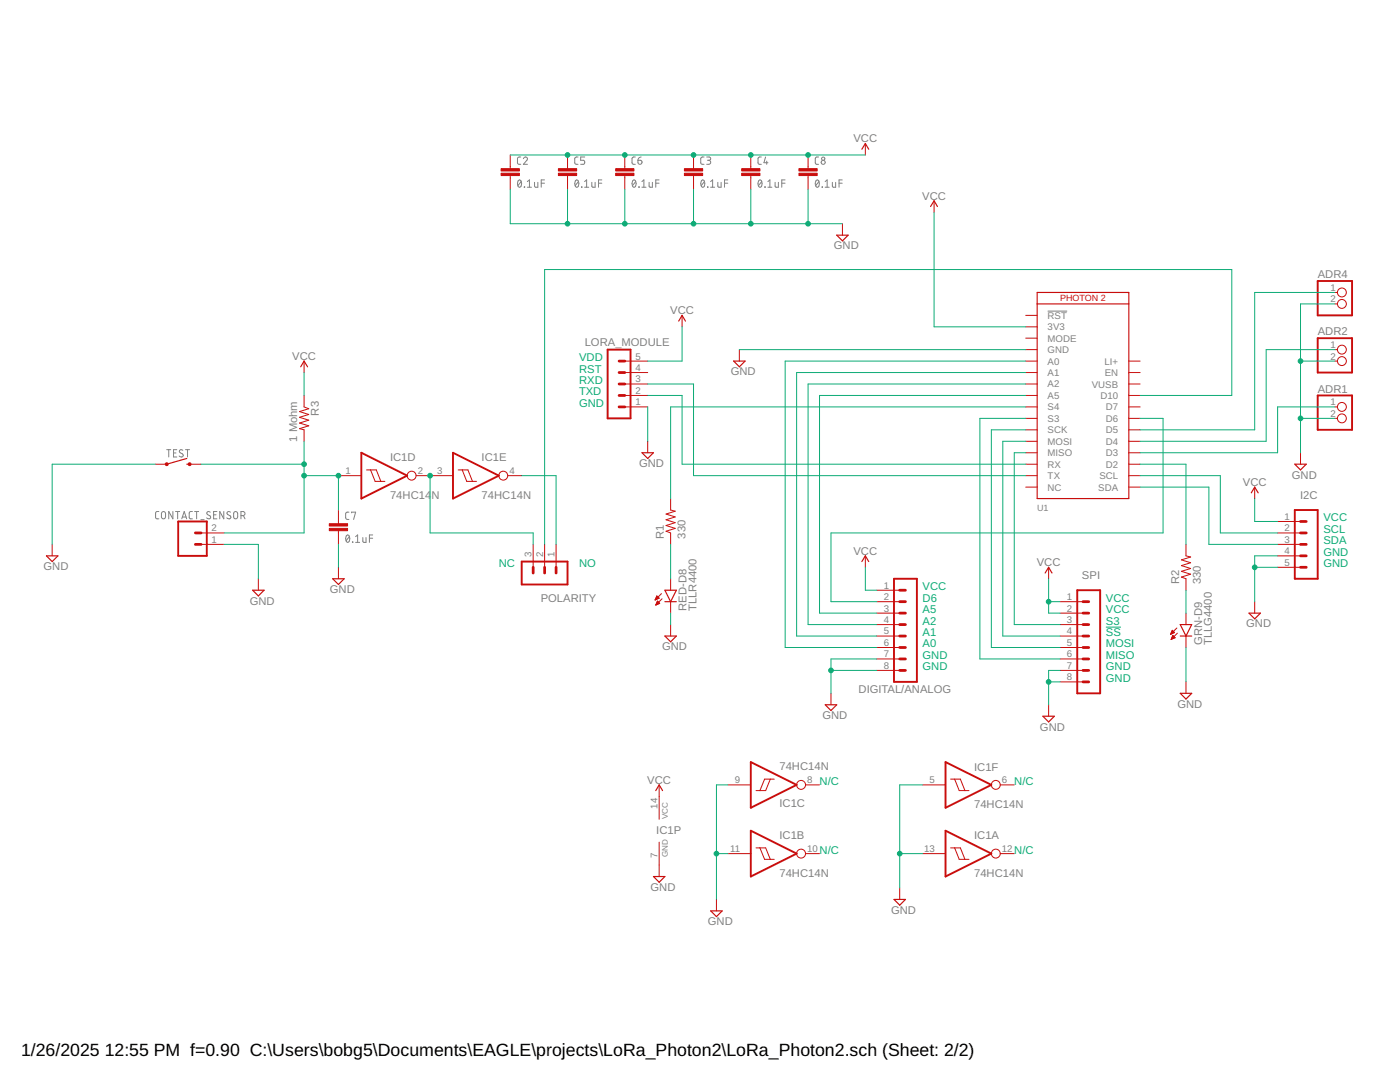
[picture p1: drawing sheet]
<svg xmlns="http://www.w3.org/2000/svg" width="279mm" height="216mm" viewBox="0 0 279 216" stroke-linecap="round" stroke-linejoin="round" font-family="sans-serif">
<g fill="none" stroke="#808080" stroke-width=".2">
<path d="M103.5 36l.2-.1a.84 .84 0 0 1 0 1.5 .92 .92 0 0 1-.2-1.4zM103.9 31.3l-.4 .1-.2 .3v.9l.2 .2h.4M104 36.2l-.6 .8M104.5 31.7a.39 .39 0 0 1 .5-.3 .39 .39 0 0 1 .1 .6l-.6 .8h.8M104.6 37.3l.1 .1zM105.2 37.4h.9M105.2 36.2l.5-.3v1.5M106.7 36.4v.7l.1 .3h.5v-1M108 36.6h.7M108.7 35.9h-.7v1.5M114.9 36l.2-.1a.84 .84 0 0 1 0 1.5 .92 .92 0 0 1-.2-1.4zM115.4 31.3l-.5 .1-.2 .3v.9l.2 .2h.5"/>
<path d="M115.4 36.2l-.6 .8M116.1 37.3v.1zM116.7 37.4h.8M116.7 36.2l.4-.3v1.5M116.7 31.3h-.8v.7h.5a.41 .41 0 0 1 .3 .4 .41 .41 0 0 1-.3 .4h-.5M118.1 36.4v.7l.2 .3h.5v-1M119.4 36.6h.7M120.1 35.9h-.7v1.5M126.3 36l.2-.1a.84 .84 0 0 1 0 1.5 .92 .92 0 0 1-.2-1.4zM126.8 31.3l-.5 .1-.2 .3 .1 .9 .1 .2h.5M126.9 36.2l-.7 .8M127.3 32h.5a.41 .41 0 0 1 .3 .4 .41 .41 0 0 1-.4 .4 .41 .41 0 0 1-.4-.4z"/>
<path d="M127.5 37.3l.1 .1zM128 31.3l-.4 .2-.3 .5M128.1 37.4h.8M128.1 36.2l.4-.3v1.5M129.5 36.4v.7l.2 .3h.5v-1M130.9 36.6h.6M131.5 35.9h-.6v1.5M140 36l.3-.1a.86 .86 0 0 1 0 1.5 .92 .92 0 0 1-.3-1.4zM140.5 31.3l-.4 .1-.3 .3 .1 .9 .2 .2h.4M140.6 36.2l-.7 .8M141 31.3h.5l.3 .3-.2 .4h-.4M141.2 37.3l.1 .1z"/>
<path d="M141.4 32a.4 .4 0 0 1 .4 .4 .4 .4 0 0 1-.4 .4h-.4M141.8 37.4h.8M141.8 36.2l.4-.3v1.5M143.3 36.4v.7l.1 .3h.5v-1M144.6 36.6h.6M145.2 35.9h-.6v1.5M151.5 36l.2-.1a.86 .86 0 0 1 0 1.5 .88 .88 0 0 1-.2-1.4zM151.9 31.3l-.4 .1-.2 .3v.9l.2 .2h.4M152 36.2l-.6 .8M152.6 37.3l.1 .1zM152.8 31.3l-.3 1.2h.8M153 32.2v.6"/>
<path d="M153.2 37.4h.9M153.2 36.2l.4-.3v1.5M154.7 36.4v.7l.1 .3h.5v-1M156 36.6h.7M156.7 35.9h-.7v1.5M162.9 36l.2-.1a.86 .86 0 0 1 0 1.5 .88 .88 0 0 1-.2-1.4zM163.4 31.3l-.5 .1-.2 .3v.9l.2 .2h.5M163.4 36.2l-.6 .8M164.1 37.3v.1zM164.7 37.4h.8M164.7 36.2l.4-.3v1.5M166.1 36.4v.7l.2 .3h.5v-1"/>
<path d="M167.4 36.6h.7M168.1 35.9h-.7v1.5M209.1 62.1h3.9M33.3 89.7h.8M33.7 89.7v1.5M34.6 90.4h.5M35.3 89.7h-.7v1.5h.7M36.5 89.9l-.2-.1a.34 .34 0 0 0-.5 .1 .34 .34 0 0 0 .2 .4l.4 .3a.37 .37 0 0 1 .1 .5 .37 .37 0 0 1-.6 0l-.1-.1M37 89.7h.8M37.4 89.7v1.5M31.7 102.1h-.5l-.1 .3v.9l.1 .2h.5M32.3 102.2l.3-.1 .3 .1 .1 .9a.41 .41 0 0 1-.4 .4 .41 .41 0 0 1-.4-.4z"/>
<path d="M34.5 102.1v1.4l-.8-1.4v1.4M35 102.1h.9M35.5 102.1v1.4M36.3 103.5l.5-1.4 .5 1.4M36.4 103.2h.7M38.4 102.1h-.4l-.2 .3v.9l.2 .2h.4M38.8 102.1h.8M39.2 102.1v1.4M40.1 103.7h.6M42 102.2l-.2-.1a.34 .34 0 0 0-.5 .1 .34 .34 0 0 0 .1 .5l.5 .2a.34 .34 0 0 1 .1 .5 .34 .34 0 0 1-.5 .1l-.3-.2M42.6 102.7h.5M43.3 102.1h-.7v1.4h.7"/>
<path d="M44.7 102.1v1.4l-.8-1.4v1.4M46 102.2l-.2-.1a.34 .34 0 0 0-.4 .1 .34 .34 0 0 0 .1 .5l.4 .2a.37 .37 0 0 1 .1 .6 .37 .37 0 0 1-.6-.1l-.1-.1M46.7 102.2l.3-.1 .3 .1 .1 .9a.4 .4 0 0 1-.4 .4 .4 .4 0 0 1-.4-.4zM48.1 102.9h.4a.41 .41 0 0 0 .4-.4 .41 .41 0 0 0-.4-.4h-.4v1.4M48.6 102.9l.3 .6M69.2 106.8l.2-.1a.88 .88 0 0 1 0 1.5 .93 .93 0 0 1-.2-1.4zM69.6 102.2h-.4l-.2 .3v.9l.2 .2 .4 .1M69.7 107.1l-.6 .8M70.2 102.3v-.1h.8l-.4 1.5M70.3 108.1l.1 .1zM71 108.2h.8M71 107.1l.4-.4v1.5"/>
<path d="M72.4 107.3v.8l.2 .1h.4v-.9M73.7 107.4h.7M74.4 106.7h-.7v1.5"/>
<circle cx="164.3" cy="31.7" r=".33"/>
<circle cx="164.3" cy="32.4" r=".41"/>
</g>
<g fill="none" stroke="#c90d0c" stroke-width=".23">
<path d="M172 29.8l.7-1.2 .7 1.2M167 46.9h2.3l-1.2 1.2zM185.7 41.2l.7-1.1 .7 1.1M207 58.4h18.3v41.1h-18.3zM60 73.2l.7-1.1 .7 1.1M135.4 64.1l.7-1.2 .7 1.2M146.4 72.1h2.3l-1.1 1.1zM207 60.6h18.3M37.3 92.6h.5M37.3 91.5l-4 1.1M128.1 90.3h2.3l-1.1 1.2zM249.7 98.3l.7-1.1 .7 1.1"/>
<path d="M258.4 92.6h2.3l-1.2 1.2zM9.3 110.9h2.3l-1.2 1.2zM50.4 117.8h2.3l-1.1 1.1zM66.4 115.5h2.3l-1.2 1.1zM132.7 117.8h2.3l-1.2 2.3zM172 112.1l.7-1.2 .7 1.2M208.6 114.3l.7-1.1 .7 1.1M132.7 126.9h2.3l-1.2 1.2zM132.7 120.1h2.3M235.5 124.6h2.3l-1.1 2.3zM235.5 126.9h2.3M235.5 138.3h2.3l-1.1 1.2z"/>
<path d="M249.3 122.3h2.2l-1.1 1.2zM130.9 157.8l.7-1.2 .6 1.2M164.7 140.6h2.3l-1.2 1.2zM208.1 142.9h2.3l-1.1 1.2zM130.4 174.9h2.3l-1.1 1.1zM178.4 179.5h2.3l-1.1 1.1zM141.8 181.8h2.3l-1.1 1.1z"/>
</g>
<g fill="none" stroke="#c90d0c" stroke-width=".2">
<path d="M101.8 30.9v2.8M101.8 35v2.8M113.3 30.9v2.8M113.3 35v2.8M124.7 30.9v2.8M124.7 35v2.8M138.4 30.9v2.8M138.4 35v2.8M149.8 30.9v2.8M149.8 35v2.8M161.3 30.9v2.8M161.3 35v2.8"/>
<path d="M172.7 28.6v2.3M168.1 44.6v2.3M186.4 40.1v2.3M266.4 58.4h.5M60.7 78.9v2.3l.9 .4-1.8 .5 1.8 .6-1.8 .6 1.8 .5-1.8 .6 1.8 .6-1.8 .5 .9 .3v2.3M60.7 72.1v2.2M124.7 78.9h4.6M124.7 76.6h4.6M124.7 74.3h4.6M124.7 72.1h4.6M136.1 62.9v2.3M147.6 69.8v2.3"/>
<path d="M204.7 78.9h2.3M204.7 76.6h2.3M204.7 74.3h2.3M204.7 72.1h2.3M204.7 69.8h2.3M204.7 62.9h2.3M204.7 65.2h2.3M204.7 67.5h2.3M225.3 78.9h2.2M225.3 76.6h2.2M225.3 74.3h2.2M225.3 72.1h2.2"/>
<path d="M266.4 72.1h.5M266.4 69.8h.5M266.4 60.6h.5M31 92.6h2.3M37.8 92.6h2.3M67.5 94.9h4.6M73.2 93.8h1.9l.9 2.3M74 93.8l.9 2.3h1.9M83.1 94.9h7.3M91.4 93.8h2l.9 2.3M92.2 93.8l1 2.3h1.9M101.3 94.9h2.8"/>
<path d="M124.7 81.2h4.6M129.3 88.1v2.2M133.8 99.5v2.3l.9 .2-1.8 .6 1.8 .5-1.8 .6 1.8 .6-1.8 .6 1.8 .5-1.8 .6 .9 .3v2.3M204.7 94.9h2.3M204.7 92.6h2.3M204.7 81.2h2.3M204.7 83.5h2.3M204.7 85.8h2.3M204.7 88.1h2.3M204.7 90.3h2.3M204.7 97.2h2.3M225.3 94.9h2.2"/>
<path d="M225.3 92.6h2.2M225.3 81.2h2.2M225.3 83.5h2.2M225.3 85.8h2.2M225.3 88.1h2.2M225.3 90.3h2.2M225.3 97.2h2.2M250.4 97.2v2.3M259.5 90.3v2.3M266.4 81.2h.5M266.4 83.5h.5M10.4 108.6v2.3"/>
<path d="M40.1 108.6h4.6M40.1 106.3h4.6M51.6 115.5v2.3M67.5 101.8v2.7M67.5 105.9v2.7M67.5 113.2v2.3M106.4 108.6v4.6M108.7 108.6v4.6M111 108.6v4.6M130.7 119.7h.1M130.8 119.6h.2M130.9 119.5h.4"/>
<path d="M130.9 119.4h.6M130.9 119.3h.6M131 119.2h.4M131 119.1h.3M131.1 119h.1M131.1 118.9l.5 .5-.9 .3zM131.2 119.9l.5 .5-.8 .3zM132 118.4l-1.3 1.3M132.1 119.5l-1.2 1.2M133.8 115.5v2.3M172.7 110.9v2.3M175 117.8h4.6"/>
<path d="M209.3 113.2v2.3M236.7 108.6v2.3l.9 .2-1.8 .6 1.8 .6-1.8 .6 1.8 .5-1.8 .6 1.8 .6-1.8 .5 .9 .4v2.3M255 108.6h4.5M255 106.3h4.5M255 104.1h4.5M255 110.9h4.5M255 113.2h4.5M130.9 120.6h.2M131 120.5h.3M131 120.4h.6M131 120.3h.6M131.1 120.2h.4"/>
<path d="M131.1 120.1h.3M131.2 120h.1M133.8 120.1v2.2M133.8 124.6v2.3M165.8 138.3v2.3M175 120.1h4.6M175 122.3h4.6M175 124.6h4.6M175 126.9h4.6M175 129.2h4.6M175 131.5h4.6M175 133.8h4.6"/>
<path d="M211.6 120.1h4.5M211.6 122.3h4.5M211.6 124.6h4.5M211.6 126.9h4.5M211.6 129.2h4.5M211.6 131.5h4.5M211.6 133.8h4.5M211.6 136.1h4.5M233.6 126.6h.1M233.7 126.4h.2M233.7 126.3h.4M233.7 126.2h.7"/>
<path d="M233.8 127.5h.1M233.8 126.1h.5M233.8 127.4h.4M233.8 126h.4M233.8 127.3h.6M233.9 125.9h.2M233.9 127.2h.6M233.9 125.8h.1M233.9 127.1h.5M234 127h.3M234 126.9h.1M234.1 126.8l.4 .5-.8 .3z"/>
<path d="M234.4 126.2l-.4-.4-.4 .8M234.4 126.2l-.8 .4M234.9 125.3l-1.3 1.3M235 126.3l-1.3 1.3M236.7 122.3v2.3M236.7 126.9v2.3M236.7 136.1v2.2M250.4 120.1v2.2M131.6 156.6v6.9M145.3 156.6h4.5M153.7 155.5l-.9 2.3h-1.9M154.5 155.5h-1.9l-.9 2.3"/>
<path d="M160.8 156.6h2.8M184.1 156.6h4.6M189.7 155.5h2l.9 2.3M190.5 155.5l.9 2.3h2M199.6 156.6h2.8M209.3 140.6v2.3M131.6 168v6.9M143 179.5v2.3M145.3 170.3h4.5M150.9 169.2h1.9l.9 2.3M151.7 169.2l.9 2.3h1.9M160.8 170.3h2.8"/>
<path d="M179.6 177.2v2.3M184.1 170.3h4.6M189.7 169.2h2l.9 2.3M190.5 169.2l.9 2.3h2M199.6 170.3h2.8"/>
<circle cx="267.8" cy="58.4" r=".89"/>
<circle cx="267.8" cy="69.8" r=".89"/>
<circle cx="267.8" cy="60.6" r=".89"/>
<circle cx="267.8" cy="72.1" r=".89"/>
<circle cx="82.1" cy="94.9" r=".89"/>
<circle cx="100.4" cy="94.9" r=".89"/>
<circle cx="267.8" cy="81.2" r=".89"/>
<circle cx="267.8" cy="83.5" r=".89"/>
<circle cx="159.9" cy="156.6" r=".89"/>
<circle cx="198.7" cy="156.6" r=".89"/>
<circle cx="159.9" cy="170.3" r=".89"/>
<circle cx="198.7" cy="170.3" r=".89"/>
</g>
<g fill="none" stroke="#c90d0c" stroke-width=".38">
<path d="M263 56.1h6.8v6.8h-6.8zM121.3 69.8h4.5v13.7h-4.5zM263 67.5h6.8v6.8h-6.8zM263 78.9h6.8v6.9h-6.8zM72.1 90.3l9.2 4.6-9.2 4.6zM90.4 90.3l9.1 4.6-9.1 4.6zM35.6 104.1h5.7v6.8h-5.7zM104.1 112.1h9.2v4.5h-9.2zM178.4 115.5h4.6v20.6h-4.6zM215 117.8h4.6v20.5h-4.6zM258.4 101.8h4.6v13.7h-4.6zM149.8 152.1l9.2 4.5-9.2 4.6z"/>
<path d="M188.7 152.1l9.1 4.5-9.1 4.6zM149.8 165.8l9.2 4.5-9.2 4.6zM188.7 165.8l9.1 4.5-9.1 4.6z"/>
</g>
<g fill="none" stroke="#c90d0c" stroke-width=".55">
<path d="M123.5 76.6h1.2M123.5 78.9h1.2M123.5 72.1h1.2M123.5 74.3h1.2M123.5 81.2h1.2M39 106.3h1.1M39 108.6h1.1M106.4 113.2v1.1M108.7 113.2v1.1M111 113.2v1.1M179.6 117.8h1.1M259.5 106.3h1.2"/>
<path d="M259.5 108.6h1.2M259.5 104.1h1.2M259.5 113.2h1.2M259.5 110.9h1.2M179.6 122.3h1.1M179.6 120.1h1.1M179.6 126.9h1.1M179.6 124.6h1.1M179.6 133.8h1.1M179.6 131.5h1.1M179.6 129.2h1.1M216.1 122.3h1.2"/>
<path d="M216.1 120.1h1.2M216.1 126.9h1.2M216.1 124.6h1.2M216.1 133.8h1.2M216.1 131.5h1.2M216.1 129.2h1.2M216.1 136.1h1.2"/>
</g>
<g fill="#c90d0c" stroke="#c90d0c" stroke-width=".2">
<circle cx="33.3" cy="92.6" r=".3"/>
<circle cx="37.8" cy="92.6" r=".3"/>
</g>
<g fill="#c90d0c" stroke="#c90d0c" stroke-width=".2">
<path d="M100 34.6h3.7v.4h-3.7z"/>
<path d="M100 33.7h3.7v.4h-3.7z"/>
<path d="M136.6 34.6h3.6v.4h-3.6z"/>
<path d="M136.6 33.7h3.6v.4h-3.6z"/>
<path d="M148 34.6h3.7v.4h-3.7z"/>
<path d="M148 33.7h3.7v.4h-3.7z"/>
<path d="M111.4 34.6h3.7v.4h-3.7z"/>
<path d="M111.4 33.7h3.7v.4h-3.7z"/>
<path d="M122.9 34.6h3.6v.4h-3.6z"/>
<path d="M122.9 33.7h3.6v.4h-3.6z"/>
<path d="M65.7 105.4h3.7v.5h-3.7z"/>
<path d="M65.7 104.5h3.7v.5h-3.7z"/>
<path d="M159.4 34.6h3.7v.4h-3.7z"/>
<path d="M159.4 33.7h3.7v.4h-3.7z"/>
</g>
<g fill="none" stroke="#0dab76" stroke-width=".2">
<path d="M101.8 37.8v6.8h66.3M101.8 30.9h70.9M113.3 37.8v6.8M124.7 37.8v6.8M138.4 37.8v6.8M149.8 37.8v6.8M161.3 37.8v6.8M186.4 42.4v22.8h18.3M266.4 58.4h-16v27.4h-22.9M60.7 74.3v4.6M129.3 76.6h9.1v18.3h66.3M129.3 78.9h6.8v13.7h68.6"/>
<path d="M136.1 65.2v6.9h-6.8M147.6 69.8h57.1M204.7 76.6h-43.4v48h13.7M204.7 72.1h-48v57.1h18.3M204.7 78.9h-41.1v43.4h11.4M204.7 74.3h-45.7v52.6h16M227.5 78.9h18.3v-25.1h-137.1v54.8M259.5 72.1h6.9M266.4 69.8h-13.7v18.3h-25.2M266.4 60.6h-6.9v29.7M31 92.6h-20.6v16M40.1 92.6h20.6"/>
<path d="M60.7 94.9h6.8v6.9M60.7 88.1v18.2h-16M85.8 94.9v11.4h20.6v2.3M104.1 94.9h6.9v13.7M129.3 81.2v6.9M204.7 81.2h-70.9v18.3M204.7 83.5h-9.1v48h16M204.7 85.8h-6.9v43.4h13.8M204.7 88.1h-4.6v38.8h11.5M204.7 90.3h-2.3v34.3h9.2M227.5 92.6h9.2v16M227.5 97.2h13.8v11.4h13.7"/>
<path d="M227.5 83.5h4.6v22.8h-66.3v13.8h9.2M227.5 94.9h16v11.4h11.5M250.4 99.5v4.6h4.6M259.5 83.5h6.9M266.4 81.2h-11.4v9.1h-27.5M44.7 108.6h6.9v6.9M67.5 108.6v4.6M133.8 108.6v6.9M172.7 113.2v4.6h2.3M209.3 115.5v6.8h2.3M236.7 117.8v4.5M250.4 113.2h4.6"/>
<path d="M255 110.9h-4.6v9.2M133.8 122.3v2.3M165.8 133.8h9.2M175 131.5h-9.2v6.8M209.3 136.1h2.3M209.3 120.1h2.3M211.6 133.8h-2.3v6.8M220.7 125.1h3M236.7 129.2v6.9M145.3 156.6h-2.3v22.9M184.1 156.6h-4.5v20.6M143 170.3h2.3"/>
<path d="M179.6 170.3h4.5"/>
</g>
<g fill="#0dab76" stroke="#0dab76" stroke-width=".2">
<circle cx="113.3" cy="44.6" r=".47"/>
<circle cx="124.7" cy="44.6" r=".47"/>
<circle cx="138.4" cy="44.6" r=".47"/>
<circle cx="149.8" cy="44.6" r=".47"/>
<circle cx="161.3" cy="44.6" r=".47"/>
<circle cx="143" cy="170.3" r=".47"/>
<circle cx="179.6" cy="170.3" r=".47"/>
<circle cx="259.5" cy="72.1" r=".47"/>
<circle cx="259.5" cy="83.5" r=".47"/>
<circle cx="250.4" cy="113.2" r=".47"/>
<circle cx="209.3" cy="136.1" r=".47"/>
<circle cx="165.8" cy="133.8" r=".47"/>
<circle cx="113.3" cy="30.9" r=".47"/>
<circle cx="124.7" cy="30.9" r=".47"/>
<circle cx="138.4" cy="30.9" r=".47"/>
<circle cx="149.8" cy="30.9" r=".47"/>
<circle cx="161.3" cy="30.9" r=".47"/>
<circle cx="209.3" cy="120.1" r=".47"/>
<circle cx="67.5" cy="94.9" r=".47"/>
<circle cx="60.7" cy="94.9" r=".47"/>
<circle cx="60.7" cy="92.6" r=".47"/>
<circle cx="85.8" cy="94.9" r=".47"/>
</g>
<g font-size="3.5">
<text x="4.2" y="210.7">1/26/2025</text>
<text x="20.9" y="210.7">12:55 PM f=0.90 C:\Users\bobg5\Documents\EAGLE\projects\LoRa_Photon2\LoRa_Photon2.sch (Sheet: 2/2)</text>
</g>
<g font-size="2.2" fill="#808080">
<text x="170.3" y="28.4">VCC</text>
<text x="184" y="39.8">VCC</text>
<text x="166.4" y="49.8">GND</text>
<text x="263" y="55.5">ADR4</text>
<text x="133.8" y="62.7">VCC</text>
<text x="58.3" y="71.8">VCC</text>
<text x="116.7" y="69.1">LORA_MODULE</text>
<text x="263" y="66.9">ADR2</text>
<text x="145.8" y="74.9">GND</text>
<text x="63.7" y="82.9" transform="rotate(-90 63.7 82.9)">R3</text>
<text x="263" y="78.3">ADR1</text>
<text x="59.3" y="88.1" transform="rotate(-90 59.3 88.1)">1 Mohm</text>
<text x="77.8" y="92.1">IC1D</text>
<text x="96.1" y="92.1">IC1E</text>
<text x="127.6" y="93.2">GND</text>
<text x="257.8" y="95.5">GND</text>
<text x="77.8" y="99.5">74HC14</text>
<text x="86.1" y="99.5">N</text>
<text x="96.1" y="99.5">74HC14N</text>
<text x="248" y="97">VCC</text>
<text x="259.5" y="99.5">I2C</text>
<text x="132.5" y="107.5" transform="rotate(-90 132.5 107.5)">R1</text>
<text x="136.8" y="107.5" transform="rotate(-90 136.8 107.5)">330</text>
<text x="8.7" y="113.8">GND</text>
<text x="170.3" y="110.7">VCC</text>
<text x="206.9" y="113">VCC</text>
<text x="65.8" y="118.3">GND</text>
<text x="215.9" y="115.5">SPI</text>
<text x="235.3" y="116.6" transform="rotate(-90 235.3 116.6)">R2</text>
<text x="239.7" y="116.6" transform="rotate(-90 239.7 116.6)">330</text>
<text x="49.8" y="120.6">GND</text>
<text x="107.9" y="120.1">POLARITY</text>
<text x="137" y="121.9" transform="rotate(-90 137 121.9)">RED-D8</text>
<text x="139" y="121.9" transform="rotate(-90 139 121.9)">TLLR4400</text>
<text x="248.7" y="125.2">GND</text>
<text x="132.1" y="129.8">GND</text>
<text x="239.9" y="128.7" transform="rotate(-90 239.9 128.7)">GRN-D9</text>
<text x="241.8" y="128.7" transform="rotate(-90 241.8 128.7)">TLLG4400</text>
<text x="164.1" y="143.5">GND</text>
<text x="171.3" y="138.3">DIGITAL/ANALOG</text>
<text x="235" y="141.2">GND</text>
<text x="207.6" y="145.8">GND</text>
<text x="155.6" y="153.7">74HC14N</text>
<text x="194.4" y="153.8">IC1F</text>
<text x="129.2" y="156.4">VCC</text>
<text x="155.6" y="161.1">IC1C</text>
<text x="194.4" y="161.2">74HC14N</text>
<text x="131" y="166.3">IC1P</text>
<text x="155.6" y="167.5">IC1B</text>
<text x="194.4" y="167.5">IC1A</text>
<text x="129.8" y="177.8">GND</text>
<text x="155.6" y="174.9">74HC14N</text>
<text x="194.4" y="174.9">74HC14N</text>
<text x="141.3" y="184.6">GND</text>
<text x="177.8" y="182.3">GND</text>
</g>
<g font-size="2.2" fill="#0dab76">
<text x="115.6" y="76.6">RXD</text>
<text x="115.6" y="74.3">RST</text>
<text x="115.6" y="72.1">VDD</text>
<text x="115.6" y="81.2">GND</text>
<text x="115.6" y="78.9">TXD</text>
<text x="264.1" y="104.1">VCC</text>
<text x="264.1" y="106.3">SCL</text>
<text x="99.6" y="113.2">NC</text>
<text x="115.6" y="113.2">NO</text>
<text x="264.1" y="108.6">SDA</text>
<text x="264.1" y="110.9">GND</text>
<text x="264.1" y="113.2">GND</text>
<text x="184.1" y="117.8">VCC</text>
<text x="184.1" y="120.1">D6</text>
<text x="184.1" y="122.3">A5</text>
<text x="184.1" y="124.6">A2</text>
<text x="220.7" y="120.1">VCC</text>
<text x="220.7" y="122.3">VCC</text>
<text x="220.7" y="124.6">S3</text>
<text x="184.1" y="131.5">GND</text>
<text x="184.1" y="126.9">A1</text>
<text x="184.1" y="129.2">A0</text>
<text x="220.7" y="131.5">MISO</text>
<text x="220.7" y="129.2">MOSI</text>
<text x="220.7" y="126.9">SS</text>
<text x="184.1" y="133.8">GND</text>
<text x="220.7" y="133.8">GND</text>
<text x="220.7" y="136.1">GND</text>
<text x="163.6" y="156.6">N/C</text>
<text x="202.4" y="156.6">N/C</text>
<text x="163.6" y="170.3">N/C</text>
<text x="202.4" y="170.3">N/C</text>
</g>
<g font-size="1.9" fill="#808080">
<text x="265.5" y="58">1</text>
<text x="209.1" y="63.6">RST</text>
<text x="209.1" y="65.9">3V3</text>
<text x="265.5" y="60.3">2</text>
<text x="126.8" y="71.7">5</text>
<text x="209.1" y="68.2">MODE</text>
<text x="209.1" y="70.5">GND</text>
<text x="265.5" y="69.5">1</text>
<text x="265.5" y="71.7">2</text>
<text x="126.8" y="76.3">3</text>
<text x="126.8" y="74">4</text>
<text x="209.1" y="72.7">A0</text>
<text x="209.1" y="75">A1</text>
<text x="209.1" y="77.3">A2</text>
<text x="217.9" y="77.3">VUSB</text>
<text x="220.4" y="72.8">LI+</text>
<text x="220.5" y="75">EN</text>
<text x="126.8" y="80.9">1</text>
<text x="126.8" y="78.6">2</text>
<text x="209.1" y="79.6">A5</text>
<text x="209.1" y="81.9">S4</text>
<text x="219.6" y="79.6">D10</text>
<text x="220.7" y="81.9">D7</text>
<text x="265.5" y="80.9">1</text>
<text x="265.5" y="83.2">2</text>
<text x="209.1" y="84.2">S3</text>
<text x="209.1" y="86.5">SCK</text>
<text x="209.1" y="88.7">MOSI</text>
<text x="220.7" y="88.7">D4</text>
<text x="220.7" y="86.5">D5</text>
<text x="220.7" y="84.2">D6</text>
<text x="68.9" y="94.6">1</text>
<text x="83.4" y="94.6">2</text>
<text x="87.2" y="94.6">3</text>
<text x="101.7" y="94.6">4</text>
<text x="209.1" y="91">MISO</text>
<text x="209.1" y="93.3">RX</text>
<text x="209.1" y="95.6">TX</text>
<text x="219.4" y="95.6">SCL</text>
<text x="220.7" y="93.3">D2</text>
<text x="220.7" y="91">D3</text>
<text x="209.1" y="97.9">NC</text>
<text x="219.2" y="97.9">SDA</text>
<text x="42.2" y="106">2</text>
<text x="256.4" y="103.7">1</text>
<text x="256.4" y="106">2</text>
<text x="42.2" y="108.3">1</text>
<text x="106.1" y="111.1" transform="rotate(-90 106.1 111.1)">3</text>
<text x="108.4" y="111.1" transform="rotate(-90 108.4 111.1)">2</text>
<text x="110.7" y="111.1" transform="rotate(-90 110.7 111.1)">1</text>
<text x="256.4" y="108.3">3</text>
<text x="256.4" y="110.6">4</text>
<text x="256.4" y="112.9">5</text>
<text x="176.4" y="117.4">1</text>
<text x="176.4" y="119.7">2</text>
<text x="212.9" y="119.7">1</text>
<text x="176.4" y="122">3</text>
<text x="176.4" y="124.3">4</text>
<text x="212.9" y="122">2</text>
<text x="212.9" y="124.3">3</text>
<text x="176.4" y="126.6">5</text>
<text x="176.4" y="128.9">6</text>
<text x="176.4" y="131.2">7</text>
<text x="212.9" y="126.6">4</text>
<text x="212.9" y="128.9">5</text>
<text x="212.9" y="131.2">6</text>
<text x="176.4" y="133.4">8</text>
<text x="212.9" y="133.4">7</text>
<text x="212.9" y="135.7">8</text>
<text x="131.2" y="161.4" transform="rotate(-90 131.2 161.4)">14</text>
<text x="146.7" y="156.3">9</text>
<text x="161.1" y="156.3">8</text>
<text x="185.5" y="156.3">5</text>
<text x="199.9" y="156.3">6</text>
<text x="131.2" y="171.2" transform="rotate(-90 131.2 171.2)">7</text>
<text x="145.7" y="170">11</text>
<text x="161.1" y="170">10</text>
<text x="184.4" y="170">13</text>
<text x="199.9" y="170">12</text>
</g>
<text font-size="1.8" fill="#c90d0c" x="211.6" y="60.1">PHOTON 2</text>
<text font-size="1.8" fill="#808080" x="207" y="101.9">U1</text>
<g font-size="1.6" fill="#808080">
<text x="133.3" y="163.5" transform="rotate(-90 133.3 163.5)">VCC</text>
<text x="133.3" y="171" transform="rotate(-90 133.3 171)">GND</text>
</g>
</svg>
